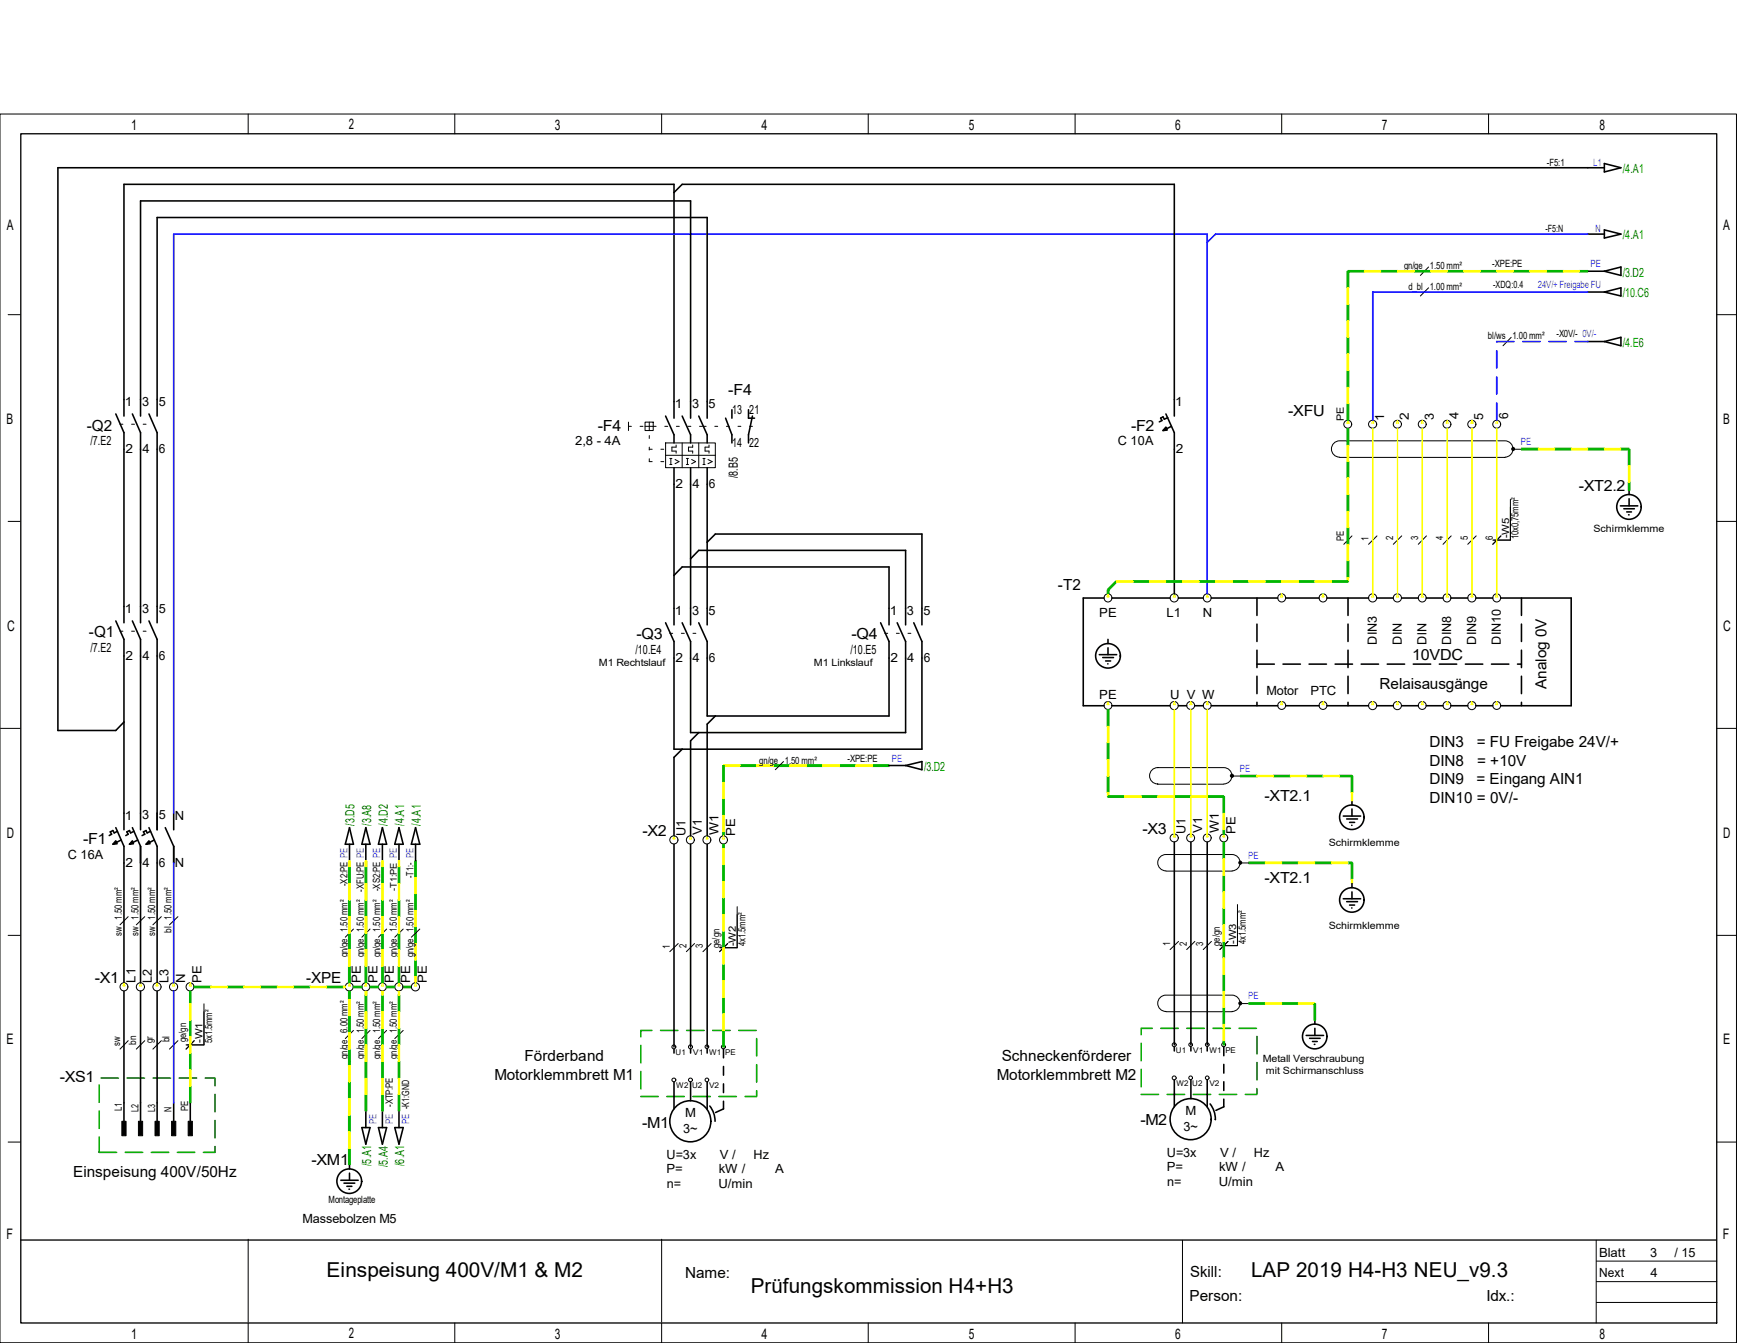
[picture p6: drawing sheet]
<svg xmlns="http://www.w3.org/2000/svg" width="279mm" height="216mm" viewBox="0 0 279 216" stroke-linecap="round" stroke-linejoin="round" font-family="sans-serif">
<g fill="none" stroke="#000" stroke-width=".16">
<path d="M0 18.3h279.3v197.6h-279.3zM39.9 18.3v3.2M73.2 18.3v3.2M106.4 18.3v3.2M139.7 18.3v3.2M172.9 18.3v3.2M206.2 18.3v3.2M239.4 18.3v3.2M1.3 50.6h2M229.8 42.9l-1.3 1.4M229.8 46.3l-1.3 1.3M243.1 54.2l-1.3 1.4"/>
<path d="M276.1 50.6h3.2M101.1 67.9v1.3M103.8 67.9h1.3v1.3h-1.3zM103.8 68.5h1.3M104.4 67.9v1.3M107.1 71.2h8v4h-8zM107.1 73.2h8M107.7 74.7h.4M107.7 73.7h.4M107.9 73.7v1M108.6 73.9l.6 .3-.6 .3M108.8 71.5v.4h-.7v.6h.7v.4"/>
<path d="M109.7 71.2v4M110.4 74.7h.3M110.4 73.7h.3M110.6 73.7v1M111.3 73.9l.6 .3-.6 .3M111.4 71.5v.4h-.7v.6h.7v.4M112.4 71.2v4M113.1 74.7h.3M113.1 73.7h.3M113.2 73.7v1M113.9 73.9l.7 .3-.7 .3M114 71.5v.4h-.6v.6h.6v.4"/>
<path d="M214.7 71.1l.8-.2h26.6a1.31 1.31 0 0 1 1.3 1.3 1.31 1.31 0 0 1-1.3 1.3h-26.6a1.35 1.35 0 0 1-1.3-.9 1.35 1.35 0 0 1 .5-1.5zM243.4 72.2h1.3M1.3 83.8h2M217.5 86.1l-1.3 1.4M221.5 86.1l-1.4 1.4M225.5 86.1l-1.4 1.4M229.4 86.1l-1.3 1.4M233.4 86.1l-1.3 1.4M237.4 86.1l-1.3 1.4M241.4 86.1l-1.3 1.4M243 80.3v6.5h-2.9M276.1 83.8h3.2"/>
<path d="M.1 117.1h3.2M276.1 117.1h3.2M126 122.4l-1.3 1.3M185.4 123.7l.8-.3h10.7a1.33 1.33 0 0 1 1.3 1.3 1.33 1.33 0 0 1-1.3 1.4l-10.7-.1a1.31 1.31 0 0 1-1.2-.9 1.31 1.31 0 0 1 .4-1.4zM186.8 137.6l.7-.2h10.7a1.31 1.31 0 0 1 1.3 1.3 1.31 1.31 0 0 1-1.3 1.3h-10.7a1.35 1.35 0 0 1-1.2-.9 1.35 1.35 0 0 1 .5-1.5zM198.2 124.8h1.3M199.5 138.7h1.4M1.3 150.4h2M20.6 147.4l-1.3 1.3M23.3 147.4l-1.4 1.3M26 147.4l-1.4 1.3M28.6 147.4l-1.3 1.3"/>
<path d="M56.9 149.4l-1.4 1.3M59.5 149.4l-1.3 1.3M62.2 149.4l-1.3 1.3M64.9 149.4l-1.4 1.3M67.5 149.4l-1.3 1.3M109.1 151.7l-1.4 1.3M111.7 151.7l-1.3 1.3M114.4 151.7l-1.3 1.3M117.1 151.7l-1.4 1.3M118.6 145.8v6.6h-2.9M189.6 151.3l-1.4 1.4M192.2 151.3l-1.3 1.4"/>
<path d="M194.9 151.3l-1.4 1.4M197.5 151.3l-1.3 1.4M199.1 145.4v6.6h-2.9M276.1 150.4h3.2M20.6 167.3l-1.3 1.4M23.3 167.3l-1.4 1.4M26 167.3l-1.4 1.4M28.6 167.3l-1.3 1.4M31.2 167.3l-1.3 1.4M32.8 161.4v6.6h-2.9M56.2 170.6h.1M56.9 165.7l-1.4 1.3"/>
<path d="M58.8 168.7h.1M59.5 165.7l-1.3 1.3M62.2 165.7l-1.3 1.3M64.9 165.7l-1.4 1.3M186.8 160.2l.7-.2h10.7a1.31 1.31 0 0 1 1.3 1.3 1.31 1.31 0 0 1-1.3 1.3h-10.7a1.35 1.35 0 0 1-1.2-.9 1.35 1.35 0 0 1 .5-1.5zM199.5 161.3h1.4M1.3 183.6h2M39.9 199.2v13.3M106.4 199.2v13.3M190.2 199.4v13.3M256.8 199.4v13.3M276.1 183.6h3.2"/>
<path d="M39.9 212.7v3.2M73.2 212.7v3.2M106.4 212.7v3.2M139.7 212.7v3.2M172.9 212.7v3.2M206.2 212.7v3.2M239.4 212.7v3.2M256.8 202.7h19.3M256.8 209.4h19.4M256.8 206h19.3"/>
<circle cx="216.8" cy="68.2" r=".64"/>
<circle cx="220.8" cy="68.2" r=".65"/>
<circle cx="224.8" cy="68.2" r=".65"/>
<circle cx="228.8" cy="68.2" r=".64"/>
<circle cx="232.7" cy="68.2" r=".64"/>
<circle cx="236.8" cy="68.2" r=".65"/>
<circle cx="240.7" cy="68.2" r=".64"/>
<circle cx="178.2" cy="96.1" r=".65"/>
<circle cx="188.9" cy="96.1" r=".66"/>
<circle cx="194.2" cy="96.1" r=".65"/>
<circle cx="206.2" cy="96.1" r=".65"/>
<circle cx="212.8" cy="96.1" r=".65"/>
<circle cx="220.8" cy="96.1" r=".66"/>
<circle cx="224.8" cy="96.1" r=".66"/>
<circle cx="228.8" cy="96.1" r=".65"/>
<circle cx="232.7" cy="96.1" r=".65"/>
<circle cx="236.7" cy="96.1" r=".66"/>
<circle cx="240.7" cy="96.1" r=".65"/>
<circle cx="178.2" cy="113.4" r=".63"/>
<circle cx="188.9" cy="113.4" r=".66"/>
<circle cx="191.5" cy="113.4" r=".63"/>
<circle cx="194.2" cy="113.4" r=".63"/>
<circle cx="206.2" cy="113.4" r=".63"/>
<circle cx="212.8" cy="113.4" r=".63"/>
<circle cx="220.8" cy="113.4" r=".66"/>
<circle cx="224.8" cy="113.4" r=".66"/>
<circle cx="228.8" cy="113.4" r=".63"/>
<circle cx="232.7" cy="113.4" r=".63"/>
<circle cx="236.7" cy="113.4" r=".66"/>
<circle cx="240.7" cy="113.4" r=".63"/>
<circle cx="108.4" cy="135" r=".66"/>
<circle cx="111" cy="135" r=".65"/>
<circle cx="113.7" cy="135" r=".65"/>
<circle cx="116.4" cy="135" r=".65"/>
<circle cx="188.9" cy="134.7" r=".65"/>
<circle cx="191.5" cy="134.7" r=".64"/>
<circle cx="194.2" cy="134.7" r=".64"/>
<circle cx="196.8" cy="134.7" r=".64"/>
<circle cx="19.9" cy="158.6" r=".65"/>
<circle cx="22.6" cy="158.6" r=".66"/>
<circle cx="25.3" cy="158.6" r=".66"/>
<circle cx="27.9" cy="158.6" r=".66"/>
<circle cx="30.6" cy="158.6" r=".65"/>
<circle cx="56.2" cy="158.6" r=".65"/>
<circle cx="58.8" cy="158.6" r=".65"/>
<circle cx="61.5" cy="158.6" r=".65"/>
<circle cx="64.2" cy="158.6" r=".66"/>
<circle cx="66.8" cy="158.6" r=".66"/>
<circle cx="108.4" cy="168.3" r=".32"/>
<circle cx="108.4" cy="173.6" r=".31"/>
<circle cx="111.1" cy="168.3" r=".32"/>
<circle cx="111.1" cy="173.6" r=".31"/>
<circle cx="113.7" cy="173.6" r=".3"/>
<circle cx="113.7" cy="168.3" r=".3"/>
<circle cx="116.4" cy="168.3" r=".32"/>
<circle cx="188.9" cy="173.3" r=".32"/>
<circle cx="188.9" cy="168" r=".32"/>
<circle cx="191.5" cy="173.3" r=".3"/>
<circle cx="191.5" cy="167.9" r=".3"/>
<circle cx="194.2" cy="173.3" r=".3"/>
<circle cx="194.2" cy="167.9" r=".3"/>
<circle cx="196.8" cy="168" r=".32"/>
</g>
<path d="M3.3 21.5h272.8v191.2h-272.8zM3.3 199.3h272.7" fill="none" stroke="#000" stroke-width=".21"/>
<g fill="none" stroke="#00b600" stroke-width=".16">
<path d="M216.7 43.6v2.7M216.7 48.9v2.7M216.7 54.2v2.7M216.7 59.6v2.6M216.8 48.9v2.7M216.8 54.2v2.7M216.8 59.6v2.6M216.8 43.5h2.7M216.8 43.7h2.7M216.9 43.6v2.7M216.9 48.9v2.7M216.9 54.2v2.7"/>
<path d="M216.9 59.6v2.6M217 43.6v2.7M217 48.9v2.7M217 54.2v2.7M217 59.6v2.6M219.5 43.6h-2.7v2.7M222.1 43.6h2.7M222.1 43.5h2.7M222.1 43.7h2.7M227.5 43.6h2.6M227.5 43.5h2.6M227.5 43.7h2.6"/>
<path d="M232.8 43.6h2.7M232.8 43.5h2.7M232.8 43.7h2.7M238.1 43.6h2.6M238.1 43.5h2.6M238.1 43.7h2.6M243.4 43.6h2.7M243.4 43.5h2.7M243.4 43.7h2.7M248.8 43.6h2.6M248.8 43.5h2.6M248.8 43.7h2.6"/>
<path d="M254 43.6h1.4M254 43.5h1.4M254 43.7h1.4M216.7 64.9v2.7M216.7 68.9v2.6M216.7 74.2v2.6M216.7 79.5v2.7M216.8 64.9v2.7M216.8 68.9v2.6M216.8 74.2v2.6M216.8 79.5v2.7M216.9 64.9v2.7"/>
<path d="M216.9 68.9v2.6M216.9 74.2v2.6M216.9 79.5v2.7M217 64.9v2.7M217 68.9v2.6M217 74.2v2.6M217 79.5v2.7M244.7 72.2h2.7M244.7 72.1h2.7M244.7 72.3h2.7M250.1 72.2h2.6M250.1 72.1h2.6"/>
<path d="M250.1 72.3h2.6M255.4 72.2h2.7M255.4 72.1h2.7M255.4 72.3h2.7M260.7 72.2h1.3v2.6M260.7 72.1h1.3M260.7 72.3h1.3M261.9 72.2v2.6M261.9 77.5v1.4M262 72.2v2.6M262 77.5v1.4M262.1 72.2v2.6"/>
<path d="M262.1 77.5v1.4M262.2 72.2v2.6M262.2 77.5v1.4M178.1 94.8v.7M178.2 94.8v.7M178.4 94.8v.7M179.5 93.4l-1.3 1.3M179.6 93.5l-1.3 1.3M179.6 93.5l-1.3 1.3v.7M179.7 93.6l-1.3 1.3M182.2 93.5h2.7M182.2 93.6h2.7"/>
<path d="M182.2 93.4h2.7M182.2 93.3h2.7M187.5 93.5h2.7M187.5 93.6h2.7M187.5 93.4h2.7M187.5 93.3h2.7M192.9 93.5h2.6M192.9 93.6h2.6M192.9 93.4h2.6M192.9 93.3h2.6M198.2 93.5h2.7M198.2 93.6h2.7"/>
<path d="M198.2 93.4h2.7M198.2 93.3h2.7M203.5 93.5h2.7M203.5 93.6h2.7M203.5 93.4h2.7M203.5 93.3h2.7M208.8 93.5h2.7M208.8 93.6h2.7M208.8 93.4h2.7M208.8 93.3h2.7M214.2 93.5h2.6M214.2 93.6h2.6"/>
<path d="M214.2 93.4h2.6M214.2 93.3h2.6M216.7 84.8v2.7M216.7 90.2v2.6M216.8 84.8v2.7M216.8 90.2v2.6M216.9 84.8v2.7M216.9 90.2v2.6M217 84.8v2.7M217 90.2v2.6M178.1 114.1v2.7M178.1 119.4v2.7"/>
<path d="M178.2 114.1v2.7M178.2 119.4v2.7M178.3 114.1v2.7M178.3 119.4v2.7M178.4 114.1v2.7M178.4 119.4v2.7M56 139.4v2.6M56.1 139.4v2.6M56.2 139.4v2.6M56.3 139.4v2.6M58.7 139.4v2.6M58.8 139.4v2.6"/>
<path d="M58.9 139.4v2.6M59 139.4v2.6M61.4 139.4v2.6M61.5 139.4v2.6M61.6 139.4v2.6M64.1 139.4v2.6M64.2 139.4v2.6M64.3 139.4v2.6M66.7 138.4v2.7M66.8 138.4v2.7M66.9 138.4v2.7M67 138.4v2.7"/>
<path d="M116.2 123.1v2.6M116.2 128.4v2.7M116.2 133.7v.7M116.2 135.7v.7M116.2 139v2.7M116.3 123.1v2.6M116.3 128.4v2.7M116.3 133.7v.7M116.3 135.7v.7M116.3 139v2.7M116.4 123.1v2.6M116.4 128.4v2.7"/>
<path d="M116.4 133.7v.7M116.4 135.7v.7M116.4 139v2.7M116.5 123.1v2.6M116.5 128.4v2.7M116.5 133.7v.7M116.5 135.7v.7M116.5 139v2.7M119 123.1h2.7M119 123h2.7M119 122.9h2.7M119 123.2h2.7"/>
<path d="M124.4 123.1h2.6M124.4 123h2.6M124.4 122.9h2.6M124.4 123.2h2.6M129.7 123.1h2.6M129.7 123h2.6M129.7 122.9h2.6M129.7 123.2h2.6M135 123.1h2.7M135 123h2.7M135 122.9h2.7M135 123.2h2.7"/>
<path d="M140.3 123.1h2.7M140.3 123h2.7M140.3 122.9h2.7M140.3 123.2h2.7M178.1 124.8v2.6M178.2 124.8v2.6M178.2 128.1h2.7M178.2 128h2.7M178.2 128.2h2.7M178.2 127.9h2.7M178.3 124.8v2.6M178.4 124.8v2.6"/>
<path d="M183.6 128.1h2.6M183.6 128h2.6M183.6 128.2h2.6M183.6 127.9h2.6M188.9 128.1h2.7M188.9 128h2.7M188.9 128.2h2.7M188.9 127.9h2.7M194.2 128.1h2.6v2.6M194.2 128h2.6M194.2 128.1h2.6M194.2 128.2h2.6"/>
<path d="M194.2 127.9h2.6M196.7 128.1v2.6M196.7 133.4v.7M196.7 135.4v2.6M196.8 128.1v2.6M196.8 133.4v.7M196.8 135.4v2.6M196.9 128.1v2.6M196.9 133.4v.7M196.9 135.4v2.6M197 128.1v2.6M197 133.4v.7"/>
<path d="M197 135.4v2.6M199.5 124.8h2.7M199.5 124.7h2.7M199.5 124.9h2.7M199.5 124.6h2.7M200.9 138.7h2.6M200.9 138.6h2.6M200.9 138.8h2.6M200.9 138.9h2.6M204.9 124.8h2.6M204.9 124.7h2.6M204.9 124.9h2.6"/>
<path d="M204.9 124.6h2.6M206.2 138.7h2.6M206.2 138.6h2.6M206.2 138.8h2.6M206.2 138.9h2.6M210.2 124.8h2.6M210.2 124.7h2.6M210.2 124.9h2.6M210.2 124.6h2.6M211.5 138.7h2.7M211.5 138.6h2.7M211.5 138.8h2.7"/>
<path d="M211.5 138.9h2.7M215.5 124.8h2v2.6M215.5 124.7h2M215.5 124.8h2M215.5 124.9h2M215.5 124.6h2M216.8 138.7h.7v2.7M216.8 138.6h.7M216.8 138.8h.7M216.8 138.9h.7M217.3 124.8v2.6M217.3 138.7v2.7"/>
<path d="M217.4 124.8v2.6M217.4 138.7v2.7M217.6 124.8v2.6M217.6 138.7v2.7M30.5 159.3v2M30.6 159.3v2M30.7 159.3v2M31.2 158.7h2.7M31.2 158.6h2.7M31.2 158.8h2.7M31.2 158.5h2.7M36.6 158.7h2.6"/>
<path d="M36.6 158.6h2.6M36.6 158.8h2.6M36.6 158.5h2.6M41.9 158.7h2.7M41.9 158.6h2.7M41.9 158.8h2.7M41.9 158.5h2.7M47.2 158.7h2.7M47.2 158.6h2.7M47.2 158.8h2.7M47.2 158.5h2.7M52.5 158.7h2.7"/>
<path d="M52.5 158.6h2.7M52.5 158.8h2.7M52.5 158.5h2.7M56 144.7v2.7M56 150v2.7M56 155.3v2.7M56 159.3v1.4M56.1 144.7v2.7M56.1 150v2.7M56.1 155.3v2.7M56.1 159.3v1.4M56.2 144.7v2.7"/>
<path d="M56.2 150v2.7M56.2 155.3v2.7M56.2 159.3v1.4M56.3 144.7v2.7M56.3 150v2.7M56.3 155.3v2.7M56.3 159.3v1.4M56.9 158.7h1.3M56.9 158.6h1.3M56.9 158.8h1.3M56.9 158.5h1.3M58.7 144.7v2.7"/>
<path d="M58.7 150v2.7M58.7 155.3v2.7M58.7 160v2.6M58.8 144.7v2.7M58.8 150v2.7M58.8 155.3v2.7M58.8 160v2.6M58.9 144.7v2.7M58.9 150v2.7M58.9 155.3v2.7M58.9 160v2.6M59 144.7v2.7"/>
<path d="M59 150v2.7M59 155.3v2.7M59 160v2.6M59.5 158.7h1.4M59.5 158.6h1.4M59.5 158.8h1.4M59.5 158.5h1.4M61.4 144.7v2.7M61.4 150v2.7M61.4 155.3v2.7M61.4 160v2.6M61.5 144.7v2.7"/>
<path d="M61.5 150v2.7M61.5 155.3v2.7M61.5 160v2.6M61.6 144.7v2.7M61.6 150v2.7M61.6 155.3v2.7M61.6 160v2.6M62.2 158.7h1.3M62.2 158.6h1.3M62.2 158.8h1.3M62.2 158.5h1.3M64.1 144.7v2.7"/>
<path d="M64.1 150v2.7M64.1 155.3v2.7M64.1 160v2.6M64.2 144.7v2.7M64.2 150v2.7M64.2 155.3v2.7M64.2 160v2.6M64.3 144.7v2.7M64.3 150v2.7M64.3 155.3v2.7M64.3 160v2.6M64.9 158.7h1.3"/>
<path d="M64.9 158.6h1.3M64.9 158.8h1.3M64.9 158.5h1.3M66.7 143.7v2.6M66.7 149v2.7M66.7 154.3v2.7M66.8 143.7v2.6M66.8 149v2.7M66.8 154.3v2.7M66.9 143.7v2.6M66.9 149v2.7M66.9 154.3v2.7"/>
<path d="M67 143.7v2.6M67 149v2.7M67 154.3v2.7M116.2 144.4v2.6M116.2 149.7v2.7M116.2 155v2.6M116.3 144.4v2.6M116.3 149.7v2.7M116.3 155v2.6M116.4 144.4v2.6M116.4 149.7v2.7M116.4 155v2.6"/>
<path d="M116.5 144.4v2.6M116.5 149.7v2.7M116.5 155v2.6M196.7 140.7v2.7M196.7 146v2.7M196.7 151.3v2.7M196.7 156.7v2.6M196.8 140.7v2.7M196.8 146v2.7M196.8 151.3v2.7M196.8 156.7v2.6M196.9 140.7v2.7"/>
<path d="M196.9 146v2.7M196.9 151.3v2.7M196.9 156.7v2.6M197 140.7v2.7M197 146v2.7M197 151.3v2.7M197 156.7v2.6M30.5 164v2.6M30.5 169.3v2.7M30.5 174.6v2.7M30.6 164v2.6M30.6 169.3v2.7"/>
<path d="M30.6 174.6v2.7M30.7 164v2.6M30.7 169.3v2.7M30.7 174.6v2.7M56 163.3v2.7M56 168.7v2.6M56 173.9v2.7M56 179.3v2.6M56.1 163.3v2.7M56.1 168.7v2.6M56.1 173.9v2.7M56.1 179.3v2.6"/>
<path d="M56.2 163.3v2.7M56.2 168.7v2.6M56.2 173.9v2.7M56.2 179.3v2.6M56.3 163.3v2.7M56.3 168.7v2.6M56.3 173.9v2.7M56.3 179.3v2.6M58.7 165.3v2.7M58.7 170.6v2.7M58.7 175.9v2.7M58.8 165.3v2.7"/>
<path d="M58.8 170.6v2.7M58.8 175.9v2.7M58.9 165.3v2.7M58.9 170.6v2.7M58.9 175.9v2.7M59 165.3v2.7M59 170.6v2.7M59 175.9v2.7M61.4 165.3v2.7M61.4 170.6v2.7M61.4 175.9v2.7M61.5 165.3v2.7"/>
<path d="M61.5 170.6v2.7M61.5 175.9v2.7M61.6 165.3v2.7M61.6 170.6v2.7M61.6 175.9v2.7M64.1 165.3v2.7M64.1 170.6v2.7M64.1 175.9v2.7M64.2 165.3v2.7M64.2 170.6v2.7M64.2 175.9v2.7M64.3 165.3v2.7"/>
<path d="M64.3 170.6v2.7M64.3 175.9v2.7M116.2 160.3v2.7M116.2 165.7v2.6M116.3 160.3v2.7M116.3 165.7v2.6M116.4 160.3v2.7M116.4 165.7v2.6M116.5 160.3v2.7M116.5 165.7v2.6M196.7 162v2.6M196.7 167.3v.7"/>
<path d="M196.8 162v2.6M196.8 167.3v.7M196.9 162v2.6M196.9 167.3v.7M197 162v2.6M197 167.3v.7M200.9 161.3h2.6M200.9 161.2h2.6M200.9 161.4h2.6M200.9 161.5h2.6M206.2 161.3h2.6M206.2 161.2h2.6"/>
<path d="M206.2 161.4h2.6M206.2 161.5h2.6M211.4 161.3v2.7M211.5 161.3v2.7M211.6 161.3v2.7M56 184.6v2.6M56.1 184.6v2.6M56.2 184.6v2.6M56.3 184.6v2.6"/>
</g>
<g fill="none" stroke="#ff0" stroke-width=".16">
<path d="M216.7 46.3v2.6M216.7 51.6v2.6M216.7 56.9v2.7M216.8 46.3v2.6M216.8 51.6v2.6M216.8 56.9v2.7M216.9 46.3v2.6M216.9 51.6v2.6M216.9 56.9v2.7M217 46.3v2.6M217 51.6v2.6M217 56.9v2.7"/>
<path d="M219.5 43.6h2.6M219.5 43.5h2.6M219.5 43.7h2.6M224.8 43.6h2.7M224.8 43.5h2.7M224.8 43.7h2.7M230.1 43.6h2.7M230.1 43.5h2.7M230.1 43.7h2.7M235.5 43.6h2.6M235.5 43.5h2.6M235.5 43.7h2.6"/>
<path d="M240.7 43.6h2.7M240.7 43.5h2.7M240.7 43.7h2.7M246.1 43.6h2.7M246.1 43.5h2.7M246.1 43.7h2.7M251.4 43.6h2.6M251.4 43.5h2.6M251.4 43.7h2.6M216.7 62.2v2.7M216.7 71.5v2.7M216.7 76.8v2.7"/>
<path d="M216.8 67.6l.2 .4h-.3zM216.8 62.2v2.7M216.8 71.5v2.7M216.8 76.8v2.7M216.9 62.2v2.7M216.9 71.5v2.7M216.9 76.8v2.7M217 62.2v2.7M217 71.5v2.7M217 76.8v2.7M220.8 67.6l.2 .4h-.4zM224.8 67.6l.2 .4h-.4z"/>
<path d="M228.8 67.6l.1 .4h-.3zM232.8 67.6l.2 .4h-.4zM236.8 67.6l.1 .4h-.3zM240.7 67.6l.2 .4h-.3zM247.4 72.2h2.7M247.4 72.1h2.7M247.4 72.3h2.7M252.7 72.2h2.7M252.7 72.1h2.7M252.7 72.3h2.7M258.1 72.2h2.6M258.1 72.1h2.6"/>
<path d="M258.1 72.3h2.6M261.9 74.8v2.7M262 74.8v2.7M262.1 74.8v2.7M262.2 74.8v2.7M178.2 95.5l.2 .5h-.3zM179.6 93.5h2.6M179.6 93.6h2.6M179.6 93.4h2.6M179.6 93.3h2.6M184.9 93.5h2.6M184.9 93.6h2.6"/>
<path d="M184.9 93.4h2.6M184.9 93.3h2.6M188.9 95.5l.2 .5h-.4zM190.2 93.5h2.7M190.2 93.6h2.7M190.2 93.4h2.7M190.2 93.3h2.7M194.2 95.5l.2 .5h-.3zM195.5 93.5h2.7M195.5 93.6h2.7M195.5 93.4h2.7M195.5 93.3h2.7"/>
<path d="M200.9 93.5h2.6M200.9 93.6h2.6M200.9 93.4h2.6M200.9 93.3h2.6M206.2 95.5l.1 .5h-.3zM206.2 93.5h2.6M206.2 93.6h2.6M206.2 93.4h2.6M206.2 93.3h2.6M211.5 93.5h2.7M211.5 93.6h2.7M211.5 93.4h2.7"/>
<path d="M211.5 93.3h2.7M212.8 95.5l.2 .5h-.4zM216.7 82.2v2.6M216.7 87.5v2.7M216.7 92.8v.7M216.8 82.2v2.6M216.8 87.5v2.7M216.8 92.8v.7M216.9 82.2v2.6M216.9 87.5v2.7M216.9 92.8v.7M217 82.2v2.6"/>
<path d="M217 87.5v2.7M217 92.8v.7M220.8 95.5l.2 .5h-.4zM224.8 95.5l.2 .5h-.4zM228.8 95.5l.1 .5h-.3zM232.8 95.5l.2 .5h-.4zM236.8 95.5l.1 .5h-.3zM240.7 95.5l.2 .5h-.3zM178.1 116.8v2.6M178.2 116.8v2.6M178.2 112.8l.2 .5h-.3zM178.3 116.8v2.6"/>
<path d="M178.4 116.8v2.6M188.9 112.8l.2 .5h-.4zM191.6 112.8l.1 .5h-.3zM194.2 112.8l.2 .5h-.3zM206.2 112.8l.1 .5h-.3zM212.8 112.8l.2 .5h-.4zM220.8 112.8l.2 .5h-.4zM224.8 112.8l.2 .5h-.4zM228.8 112.8l.1 .5h-.3zM232.8 112.8l.2 .5h-.4zM236.8 112.8l.1 .5h-.3zM240.7 112.8l.2 .5h-.3z"/>
<path d="M56 138.4v1M56.1 138.4v1M56.2 138.4v1M56.3 138.4v1M58.7 138.4v1M58.8 138.4v1M58.9 138.4v1M59 138.4v1M61.4 138.4v1M61.5 138.4v1M61.6 138.4v1M64.1 138.4v1"/>
<path d="M64.2 138.4v1M64.3 138.4v1M108.4 134.4l.2 .5h-.4zM111.1 134.4l.2 .5h-.4zM113.7 134.4l.2 .5h-.3zM116.2 125.7v2.7M116.2 131.1v2.6M116.2 136.4v2.6M116.3 125.7v2.7M116.3 131.1v2.6M116.3 136.4v2.6M116.4 123.1h2.6"/>
<path d="M116.4 123h2.6M116.4 122.9h2.6M116.4 123.2h2.6M116.4 125.7v2.7M116.4 131.1v2.6M116.4 136.4v2.6M116.4 134.4l.1 .5h-.3zM116.5 125.7v2.7M116.5 131.1v2.6M116.5 136.4v2.6M121.7 123.1h2.7M121.7 123h2.7"/>
<path d="M121.7 122.9h2.7M121.7 123.2h2.7M127 123.1h2.7M127 123h2.7M127 122.9h2.7M127 123.2h2.7M132.3 123.1h2.7M132.3 123h2.7M132.3 122.9h2.7M132.3 123.2h2.7M137.7 123.1h2.6M137.7 123h2.6"/>
<path d="M137.7 122.9h2.6M137.7 123.2h2.6M178.1 122.1v2.7M178.1 127.4v.7M178.2 122.1v2.7M178.2 127.4v.7M178.3 122.1v2.7M178.3 127.4v.7M178.4 122.1v2.7M178.4 127.4v.7M180.9 128.1h2.7M180.9 128h2.7"/>
<path d="M180.9 128.2h2.7M180.9 127.9h2.7M186.2 128.1h2.7M186.2 128h2.7M186.2 128.2h2.7M186.2 127.9h2.7M188.9 134.1l.2 .4h-.4zM191.6 134.1l.1 .4h-.3zM191.6 128.1h2.6M191.6 128h2.6M191.6 128.2h2.6M191.6 127.9h2.6"/>
<path d="M194.2 134.1l.2 .4h-.3zM196.7 130.7v2.7M196.7 138v2.7M196.8 130.7v2.7M196.8 138v2.7M196.8 134.1l.2 .4h-.3zM196.9 130.7v2.7M196.9 138v2.7M197 130.7v2.7M197 138v2.7M202.2 124.8h2.7M202.2 124.7h2.7"/>
<path d="M202.2 124.9h2.7M202.2 124.6h2.7M203.5 138.7h2.7M203.5 138.6h2.7M203.5 138.8h2.7M203.5 138.9h2.7M207.5 124.8h2.7M207.5 124.7h2.7M207.5 124.9h2.7M207.5 124.6h2.7M208.8 138.7h2.7M208.8 138.6h2.7"/>
<path d="M208.8 138.8h2.7M208.8 138.9h2.7M212.8 124.8h2.7M212.8 124.7h2.7M212.8 124.9h2.7M212.8 124.6h2.7M214.2 138.7h2.6M214.2 138.6h2.6M214.2 138.8h2.6M214.2 138.9h2.6M217.3 127.4v1.3M217.4 127.4v1.3"/>
<path d="M217.5 127.4v1.3M217.6 127.4v1.3M19.9 158l.2 .5h-.3zM22.6 158l.2 .5h-.4zM25.3 158l.1 .5h-.3zM27.9 158l.2 .5h-.3zM30.6 158l.2 .5h-.4zM33.9 158.7h2.7M33.9 158.6h2.7M33.9 158.8h2.7M33.9 158.5h2.7M39.2 158.7h2.7"/>
<path d="M39.2 158.6h2.7M39.2 158.8h2.7M39.2 158.5h2.7M44.6 158.7h2.6M44.6 158.6h2.6M44.6 158.8h2.6M44.6 158.5h2.6M49.9 158.7h2.6M49.9 158.6h2.6M49.9 158.8h2.6M49.9 158.5h2.6M55.2 158.7h.3"/>
<path d="M55.2 158.6h.3M55.2 158.8h.3M55.2 158.5h.3M56 142v2.7M56 147.4v2.6M56 152.7v2.6M56.1 142v2.7M56.1 147.4v2.6M56.1 152.7v2.6M56.2 158l.1 .5h-.3zM56.2 142v2.7M56.2 147.4v2.6"/>
<path d="M56.2 152.7v2.6M56.3 142v2.7M56.3 147.4v2.6M56.3 152.7v2.6M58.7 142v2.7M58.7 147.4v2.6M58.7 152.7v2.6M58.7 159.3v.7M58.8 142v2.7M58.8 147.4v2.6M58.8 152.7v2.6M58.8 159.3v.7"/>
<path d="M58.8 158l.2 .5h-.3zM58.9 142v2.7M58.9 147.4v2.6M58.9 152.7v2.6M58.9 159.3v.7M59 142v2.7M59 147.4v2.6M59 152.7v2.6M59 159.3v.7M61.4 142v2.7M61.4 147.4v2.6M61.4 152.7v2.6"/>
<path d="M61.4 159.3v.7M61.5 142v2.7M61.5 147.4v2.6M61.5 152.7v2.6M61.5 159.3v.7M61.5 158l.2 .5h-.4zM61.6 142v2.7M61.6 147.4v2.6M61.6 152.7v2.6M61.6 159.3v.7M64.1 142v2.7M64.1 147.4v2.6"/>
<path d="M64.1 152.7v2.6M64.1 159.3v.7M64.2 158l.1 .5h-.3zM64.2 142v2.7M64.2 147.4v2.6M64.2 152.7v2.6M64.2 159.3v.7M64.3 142v2.7M64.3 147.4v2.6M64.3 152.7v2.6M64.3 159.3v.7M66.7 141.1v2.6"/>
<path d="M66.7 146.3v2.7M66.7 151.7v2.6M66.7 157v1M66.8 141.1v2.6M66.8 146.3v2.7M66.8 151.7v2.6M66.8 157v1M66.8 158l.2 .5h-.3zM66.9 141.1v2.6M66.9 146.3v2.7M66.9 151.7v2.6M66.9 157v1"/>
<path d="M67 141.1v2.6M67 146.3v2.7M67 151.7v2.6M67 157v1M116.2 141.7v2.7M116.2 147v2.7M116.2 152.4v2.6M116.2 157.6v2.7M116.3 141.7v2.7M116.3 147v2.7M116.3 152.4v2.6M116.3 157.6v2.7"/>
<path d="M116.4 141.7v2.7M116.4 147v2.7M116.4 152.4v2.6M116.4 157.6v2.7M116.5 141.7v2.7M116.5 147v2.7M116.5 152.4v2.6M116.5 157.6v2.7M196.7 143.4v2.6M196.7 148.7v2.6M196.7 154v2.7M196.7 159.3v2.7"/>
<path d="M196.8 143.4v2.6M196.8 148.7v2.6M196.8 154v2.7M196.8 159.3v2.7M196.9 143.4v2.6M196.9 148.7v2.6M196.9 154v2.7M196.9 159.3v2.7M197 143.4v2.6M197 148.7v2.6M197 154v2.7M197 159.3v2.7"/>
<path d="M217.3 141.4v.6M217.4 141.4v.6M217.5 141.4v.6M217.6 141.4v.6M30.5 161.3v2.7M30.5 166.6v2.7M30.5 172v2.6M30.6 161.3v2.7M30.6 166.6v2.7M30.6 172v2.6M30.7 161.3v2.7M30.7 166.6v2.7"/>
<path d="M30.7 172v2.6M56 160.7v2.6M56 166v2.7M56 171.3v2.6M56 176.6v2.7M56.1 160.7v2.6M56.1 166v2.7M56.1 171.3v2.6M56.1 176.6v2.7M56.2 160.7v2.6M56.2 166v2.7M56.2 171.3v2.6"/>
<path d="M56.2 176.6v2.7M56.3 160.7v2.6M56.3 166v2.7M56.3 171.3v2.6M56.3 176.6v2.7M58.7 162.6v2.7M58.7 168v2.6M58.7 173.3v2.6M58.8 162.6v2.7M58.8 168v2.6M58.8 173.3v2.6M58.9 162.6v2.7"/>
<path d="M58.9 168v2.6M58.9 173.3v2.6M59 162.6v2.7M59 168v2.6M59 173.3v2.6M61.4 162.6v2.7M61.4 168v2.6M61.4 173.3v2.6M61.5 162.6v2.7M61.5 168v2.6M61.5 173.3v2.6M61.6 162.6v2.7"/>
<path d="M61.6 168v2.6M61.6 173.3v2.6M64.1 162.6v2.7M64.1 168v2.6M64.1 173.3v2.6M64.2 162.6v2.7M64.2 168v2.6M64.2 173.3v2.6M64.3 162.6v2.7M64.3 168v2.6M64.3 173.3v2.6M116.2 163v2.7"/>
<path d="M116.3 163v2.7M116.4 163v2.7M116.5 163v2.7M196.7 164.6v2.7M196.8 164.6v2.7M196.9 164.6v2.7M197 164.6v2.7M203.5 161.3h2.7M203.5 161.2h2.7M203.5 161.4h2.7M203.5 161.5h2.7M208.8 161.3h2.7"/>
<path d="M208.8 161.2h2.7M208.8 161.4h2.7M208.8 161.5h2.7M56 181.9v2.7M56.1 181.9v2.7M56.2 181.9v2.7M56.3 181.9v2.7"/>
</g>
<g fill="none" stroke="#000" stroke-width=".25">
<path d="M108.4 30.9l1.3-1.3h79.2v37.3M255.4 37.6h2.7M258.1 26.3l2.6 .7-2.6 .6zM258.1 37l2.6 .6-2.6 .7zM258.1 27h-248.8v90.4h9.3l1.3-1.3M255.4 46.9h2.7M255.4 54.9h2.7M255.4 43.6h2.7M258.1 43.6l2.6-.7v1.4zM258.1 46.9l2.6-.6v1.3zM258.1 54.9l2.6-.7v1.4zM18.6 66.5l1.3 3.1v30.5"/>
<path d="M19.9 66.9v-37.3h88.5v37.6M21.3 66.5l1.3 3.1v30.5M22.6 66.9v-34.6h88.5v34.9M24 66.5l1.3 3.1v30.5M25.3 66.9v-31.9h88.4v32.2M107.1 66.9l1.3 3v1.3M108.4 75.2v25.3M109.7 66.9l1.4 3v1.3M111.1 75.2v25.3M112.4 66.9l1.3 3v1.3M113.7 75.2v25.3M116.7 67.2l1 2.7v1.3"/>
<path d="M117.7 65.9v1.3M120.4 65.9v1.3h1M121 66.9l-.6 3v1.3M187.5 66.5l1.4 3.1v25.9M187.8 67.1l-.5 .3-.2-.4-.4 .2 .2 .4-.4 .2M188.4 68.5l-1.3 .7M262 78.9v.6M18.6 99.8l1.3 3v30.6M21.3 99.8l1.3 3v30.6M24 99.8l1.3 3v30.6M108.4 92.5l1.3-1.4h33.3v9.4M111.1 89.8l1.3-1.3h33.3v12"/>
<path d="M113.7 87.2l1.4-1.3h33.2v14.6M177.6 96.1h-3.4v17.4h3.4M178.9 96.1h9.3M189.6 96.1h3.9M194.9 96.1h10.6M206.8 96.1h5.4M213.5 96.1h6.6M221.5 96.1h2.6M225.5 96.1h2.6M229.4 96.1h2.7M233.4 96.1h2.7M237.4 96.1h2.7"/>
<path d="M241.4 96.1h11.3v17.4h-11.3M260.6 81.3h2.8M261.2 81.8h1.7M261.7 82.3h.7M262 82.8h.1M262 80.2v1.1M107.1 100.1l1.3 3v17.3h39.9v-17.3l-1.3-3M109.7 100.1l1.4 3v14.7h34.6v-14.7l-1.4-3M112.4 117.8l-1.3 1.3v15.3M112.4 100.1l1.3 3v12h29.3v-12l-1.4-3M115.1 115.1l-1.4 1.3v18M176.8 105.2h2.8"/>
<path d="M177.4 105.7h1.7M177.8 106.3h.8M178.2 106.7h.1M178.2 102.8v.7M178.2 104.1v1.1M178.9 113.5h9.3M189.6 113.5h1.3M192.2 113.5h1.3M194.9 113.5h10.6M206.8 113.5h5.4M213.5 113.5h6.6M221.5 113.5h2.6"/>
<path d="M225.5 113.5h2.6M229.4 113.5h2.7M233.4 113.5h2.7M237.4 113.5h2.7M18.6 133.1l1.3 3v21.9M18.9 133.6l-.5 .3-.2-.4-.5 .2 .2 .4-.3 .2M19.5 135l-1.3 .7M21.3 133.1l1.3 3v21.9M21.5 133.6l-.5 .3-.2-.4-.4 .2 .2 .4-.4 .2M22.1 135l-1.3 .7M24 133.1l1.3 3v21.9M24.2 133.6l-.5 .3-.2-.4-.4 .2 .2 .4-.4 .2"/>
<path d="M24.8 135l-1.3 .7M26.6 133.1l1.3 3v2.6M27.9 130.7v2.7M56.2 135.7v2.7M56.2 133.1l.7 2.6h-1.4zM58.8 133.1l.7 2.6h-1.3zM58.8 135.7v2.7M61.5 133.1l.7 2.6h-1.3zM61.5 135.7v2.7M64.2 133.1l.7 2.6h-1.4zM64.2 135.7v2.7M66.8 133.1l.7 2.6h-1.3z"/>
<path d="M66.8 135.7v2.7M108.4 135.7v32.6M109.7 120.4l-1.3 1.4v12.6M111.1 135.7v32.6M113.7 135.7v32.6M143 123.1h2.7M145.7 123.1l2.6-.7v1.3zM188.9 135.4v32.6M191.6 135.4v32.6M194.2 135.4v32.6M216.1 131.2h2.8M216.6 131.7h1.8"/>
<path d="M217.1 132.2h.8M217.4 132.7h.1M217.5 128.7v.7M217.5 130v1.2M19.9 159.3v21M22.6 159.3v21M25.3 159.3v21M216.1 144.5h2.8M216.6 144.9h1.8M217.1 145.5h.8M217.4 146h.1M217.5 142v.7"/>
<path d="M217.5 143.4v1.1M27.9 177.3v3M30.6 177.3v3M58.8 178.6v2.7M61.5 178.6v2.7M64.2 178.6v2.7M108.4 168.7v.6M108.4 173.9v4.4M111.1 168.7v.6M111.1 173.9v3.1M113.7 168.7v.6M113.7 173.9v4.4"/>
<path d="M114.2 177.8a4 4 0 0 1 .8 2.5M188.9 168.3v.7M188.9 173.6v4.3M191.6 168.3v.7M191.6 173.6v3M194.2 168.3v.7M194.2 173.6v4.3M194.6 177.5a4 4 0 0 1 .9 2.5M210.1 166.5h2.8M210.7 166.9h1.6M211.1 167.4h.8M211.4 167.9h.1"/>
<path d="M211.5 164v.6M211.5 165.3v1.2M54.8 189.7h2.8M55.3 190.2h1.8M55.8 190.7h.8M56.1 191.2h.1M56.2 187.2v.7M56.2 188.6v1.1M58.2 181.3h1.3l-.7 2.6zM60.9 181.3h1.3l-.7 2.6zM63.5 181.3h1.4l-.7 2.6z"/>
<circle cx="262" cy="81.5" r="1.98"/>
<circle cx="178.2" cy="105.4" r="1.98"/>
<circle cx="217.4" cy="131.4" r="1.97"/>
<circle cx="217.4" cy="144.7" r="1.97"/>
<circle cx="191.5" cy="179.9" r="3.3"/>
<circle cx="211.5" cy="166.6" r="1.98"/>
<circle cx="56.2" cy="189.9" r="1.98"/>
<circle cx="111" cy="180.3" r="3.3"/>
</g>
<path d="M103.1 176.3h18.6v-10.6h-18.6v10.6M183.6 175.9h18.6v-10.6h-18.6v10.6M16 185.3h18.6v-12h-18.6v12" fill="none" stroke="#008000" stroke-width=".25" stroke-dasharray="2.8 1.4"/>
<path d="M202.2 96.1v17.4M216.8 96.1v17.4M244.7 96.1v17.4M202.2 106.8h42.5" fill="none" stroke="#000" stroke-width=".25" stroke-dasharray="2.8 1.4"/>
<g fill="#000" stroke="#000" stroke-width=".16">
<path d="M19.6 180.3h.7v2.3h-.7z" fill-rule="evenodd"/>
<path d="M22.3 180.3h.6v2.3h-.6z" fill-rule="evenodd"/>
<path d="M24.9 180.3h.7v2.3h-.7z" fill-rule="evenodd"/>
<path d="M27.6 180.3h.7v2.3h-.7z" fill-rule="evenodd"/>
<path d="M30.3 180.3h.6v2.3h-.6z" fill-rule="evenodd"/>
<circle cx="243.4" cy="72.2" r=".24"/>
<circle cx="198.2" cy="124.7" r=".25"/>
<circle cx="199.5" cy="138.7" r=".24"/>
<circle cx="199.5" cy="161.3" r=".24"/>
</g>
<path d="M187.5 68.7l.2 .4-.6 .1zM18.6 135.2l.2 .4-.6 .1zM21.3 135.2l.2 .4-.7 .1zM24 135.2l.1 .4-.6 .1z" fill="#000" stroke="#000" stroke-width=".25"/>
<path d="M19.3 68.2h5.3M101.1 68.5h2.7M104.4 74.2v-5M104.4 72.2h2.7M104.4 74.2h2.7M105.1 68.5h8M121 68.5h-7.9M19.3 101.5h5.3M107.7 101.8h5.4M142.3 101.8h5.4" fill="none" stroke="#000" stroke-width=".16" stroke-dasharray=".5 1.4"/>
<path d="M116.4 168.7v9.6M116.4 178.3l-1.5 .6M196.8 168.3v9.6M196.8 177.9l-1.4 .7" fill="none" stroke="#000" stroke-width=".25" stroke-dasharray="1.4 1.4"/>
<path d="M194.2 37.6h-166.3v93.1M194.2 38.9v56.6M195.5 37.6h59.9M255.4 46.9h-34.6v20.7M27.9 138.7v19.3M27.9 159.3v18" fill="none" stroke="#00f" stroke-width=".25"/>
<path d="M220.8 68.9v26.6M224.8 68.9v26.6M228.8 68.9v26.6M232.8 68.9v26.6M236.8 68.9v26.6M240.7 68.9v26.6M188.9 114.1v20M191.6 114.1v20M194.2 114.1v20" fill="none" stroke="#ff0" stroke-width=".25"/>
<path d="M194.2 38.9l1.3-1.3M194.2 37.6v1.3M240.7 54.9h14.7M240.7 67.6v-12.7" fill="none" stroke="#00f" stroke-width=".25" stroke-dasharray="2.8 1.4"/>
<g font-size="3.3">
<text x="52.5" y="205.2">Einspeisung 400V/M1 &amp; M2</text>
<text x="120.8" y="207.9">Prüfungskommission H4+H3</text>
<text x="201.3" y="205.2">LAP 2019 H4-H3 NEU_v9.3</text>
</g>
<g font-size="2.5">
<text x="117.1" y="63.5">-F4</text>
<text x="14" y="69.2">-Q2</text>
<text x="96.1" y="69.2">-F4</text>
<text x="181.9" y="69.2">-F2</text>
<text x="207.2" y="66.9">-XFU</text>
<text x="254" y="78.9">-XT2.2</text>
<text x="170.2" y="94.8">-T2</text>
<text x="14.3" y="102.4">-Q1</text>
<text x="102.4" y="102.8">-Q3</text>
<text x="136.9" y="102.8">-Q4</text>
<text x="227.2" y="106.1">10VDC</text>
<text x="221.9" y="110.8">Relaisausgänge</text>
<text x="248.7" y="110.7" transform="rotate(-90 248.7 110.7)">Analog 0V</text>
<text x="229.9" y="120.1">DIN3</text>
<text x="229.9" y="123.1">DIN8</text>
<text x="237.5" y="120.1">= FU Freigabe 24V/+</text>
<text x="237.6" y="123.1">= +10V</text>
<text x="203.4" y="128.7">-XT2.1</text>
<text x="229.9" y="126">DIN9</text>
<text x="229.9" y="129">DIN10 = 0V/-</text>
<text x="237.5" y="126">= Eingang AIN1</text>
<text x="13.4" y="135.7">-F1</text>
<text x="103.3" y="134.4">-X2</text>
<text x="183.8" y="134.1">-X3</text>
<text x="203.4" y="142">-XT2.1</text>
<text x="15.2" y="158">-X1</text>
<text x="49.2" y="158">-XPE</text>
<text x="9.6" y="173.9">-XS1</text>
<text x="79.5" y="173.6">Motorklemmbrett M1</text>
<text x="84.4" y="170.6">Förderband</text>
<text x="160.4" y="173.6">Motorklemmbrett M2</text>
<text x="161.1" y="170.6">Schneckenförderer</text>
<text x="103.3" y="181.3">-M1</text>
<text x="183.4" y="180.9">-M2</text>
<text x="11.8" y="189.3">Einspeisung 400V/50Hz</text>
<text x="50.1" y="187.2">-XM1</text>
<text x="110.2" y="205.5">Name:</text>
<text x="191.3" y="209.2">Person:</text>
<text x="191.4" y="205.2">Skill:</text>
<text x="239.1" y="209.2">Idx.:</text>
</g>
<g font-size="2.3">
<text x="21.1" y="20.9">1</text>
<text x="56.1" y="20.8">2</text>
<text x="89.2" y="20.9">3</text>
<text x="122.5" y="20.9">4</text>
<text x="155.8" y="20.9">5</text>
<text x="189" y="20.9">6</text>
<text x="222.2" y="20.9">7</text>
<text x="257.3" y="20.9">8</text>
<text x="1.1" y="37">A</text>
<text x="277.2" y="37">A</text>
<text x="1.1" y="68.2">B</text>
<text x="277.2" y="68.2">B</text>
<text x="1.1" y="101.4">C</text>
<text x="277.2" y="101.4">C</text>
<text x="1.1" y="134.7">D</text>
<text x="277.2" y="134.7">D</text>
<text x="1.1" y="167.9">E</text>
<text x="277.1" y="167.9">E</text>
<text x="1.1" y="199.2">F</text>
<text x="277.1" y="199.2">F</text>
<text x="21.1" y="215.2">1</text>
<text x="56.1" y="215.1">2</text>
<text x="89.2" y="215.2">3</text>
<text x="122.5" y="215.2">4</text>
<text x="155.8" y="215.2">5</text>
<text x="189" y="215.2">6</text>
<text x="222.2" y="215.2">7</text>
<text x="257.3" y="215.2">8</text>
</g>
<g font-size="2" fill="#008000">
<text x="261" y="27.8">/4.A1</text>
<text x="261" y="38.4">/4.A1</text>
<text x="261" y="47.8">/10.C6</text>
<text x="261" y="44.5">/3.D2</text>
<text x="261" y="55.8">/4.E6</text>
<text x="148.6" y="123.9">/3.D2</text>
<text x="57" y="132.7" transform="rotate(-90 57 132.7)">/3.D5</text>
<text x="59.7" y="132.7" transform="rotate(-90 59.7 132.7)">/3.A8</text>
<text x="62.4" y="132.7" transform="rotate(-90 62.4 132.7)">/4.D2</text>
<text x="65" y="132.7" transform="rotate(-90 65 132.7)">/4.A1</text>
<text x="67.7" y="132.7" transform="rotate(-90 67.7 132.7)">/4.A1</text>
<text x="59.7" y="187.5" transform="rotate(-90 59.7 187.5)">/5.A1</text>
<text x="62.4" y="187.7" transform="rotate(-90 62.4 187.7)">/5.A4</text>
<text x="65" y="187.5" transform="rotate(-90 65 187.5)">/6.A1</text>
</g>
<g font-size="2">
<text x="20.1" y="65.2">1</text>
<text x="22.9" y="65.2">3</text>
<text x="25.5" y="65.2">5</text>
<text x="108.5" y="65.5">1</text>
<text x="111.3" y="65.5">3</text>
<text x="114" y="65.5">5</text>
<text x="189" y="65.2">1</text>
<text x="14.6" y="71.5">/7.E2</text>
<text x="92.5" y="71.5">2,8 - 4A</text>
<text x="117.8" y="71.9">14</text>
<text x="117.8" y="66.5">13</text>
<text x="120.5" y="71.9">22</text>
<text x="120.5" y="66.5">21</text>
<text x="179.8" y="71.5">C 10A</text>
<text x="222.6" y="67.6" transform="rotate(-90 222.6 67.6)">1</text>
<text x="226.6" y="67.5" transform="rotate(-90 226.6 67.5)">2</text>
<text x="230.6" y="67.5" transform="rotate(-90 230.6 67.5)">3</text>
<text x="234.6" y="67.4" transform="rotate(-90 234.6 67.4)">4</text>
<text x="238.6" y="67.5" transform="rotate(-90 238.6 67.5)">5</text>
<text x="242.6" y="67.4" transform="rotate(-90 242.6 67.4)">6</text>
<text x="20.2" y="72.9">2</text>
<text x="22.9" y="72.9">4</text>
<text x="25.6" y="72.9">6</text>
<text x="118.7" y="76.9" transform="rotate(-90 118.7 76.9)">/8.B5</text>
<text x="189.1" y="72.9">2</text>
<text x="108.7" y="78.5">2</text>
<text x="111.4" y="78.5">4</text>
<text x="114" y="78.5">6</text>
<text x="20.1" y="98.5">1</text>
<text x="22.9" y="98.5">3</text>
<text x="25.5" y="98.5">5</text>
<text x="108.5" y="98.8">1</text>
<text x="111.3" y="98.8">3</text>
<text x="114" y="98.8">5</text>
<text x="143.1" y="98.8">1</text>
<text x="145.9" y="98.8">3</text>
<text x="148.5" y="98.8">5</text>
<text x="176.8" y="99.1">PE</text>
<text x="187.6" y="99.1">L1</text>
<text x="193.5" y="99.1">N</text>
<text x="14.6" y="104.8">/7.E2</text>
<text x="20.2" y="106.1">2</text>
<text x="22.9" y="106.1">4</text>
<text x="25.6" y="106.1">6</text>
<text x="102.2" y="105.1">/10.E4</text>
<text x="108.7" y="106.5">2</text>
<text x="111.4" y="106.5">4</text>
<text x="114" y="106.5">6</text>
<text x="136.8" y="105.1">/10.E5</text>
<text x="143.3" y="106.5">2</text>
<text x="145.9" y="106.5">4</text>
<text x="148.6" y="106.5">6</text>
<text x="221.5" y="103.6" transform="rotate(-90 221.5 103.6)">DIN3</text>
<text x="225.5" y="103.6" transform="rotate(-90 225.5 103.6)">DIN</text>
<text x="229.5" y="103.6" transform="rotate(-90 229.5 103.6)">DlN</text>
<text x="233.4" y="103.6" transform="rotate(-90 233.4 103.6)">DIN8</text>
<text x="237.5" y="103.6" transform="rotate(-90 237.5 103.6)">DIN9</text>
<text x="241.4" y="103.6" transform="rotate(-90 241.4 103.6)">DIN10</text>
<text x="176.8" y="112.4">PE</text>
<text x="188.2" y="112.4">U V W</text>
<text x="203.7" y="111.8">Motor</text>
<text x="210.8" y="111.8">PTC</text>
<text x="20.1" y="131.7">1</text>
<text x="22.9" y="131.7">3</text>
<text x="25.5" y="131.7">5</text>
<text x="28.1" y="131.7">N</text>
<text x="110.2" y="134.4" transform="rotate(-90 110.2 134.4)">U1</text>
<text x="112.9" y="134.2" transform="rotate(-90 112.9 134.2)">V1</text>
<text x="115.6" y="134.3" transform="rotate(-90 115.6 134.3)">W1</text>
<text x="118.2" y="134.4" transform="rotate(-90 118.2 134.4)">PE</text>
<text x="190.7" y="134.1" transform="rotate(-90 190.7 134.1)">U1</text>
<text x="193.4" y="133.9" transform="rotate(-90 193.4 133.9)">V1</text>
<text x="196" y="133.9" transform="rotate(-90 196 133.9)">W1</text>
<text x="198.7" y="134.1" transform="rotate(-90 198.7 134.1)">PE</text>
<text x="10.9" y="138">C 16A</text>
<text x="20.2" y="139.4">2</text>
<text x="22.9" y="139.4">4</text>
<text x="25.6" y="139.4">6</text>
<text x="28.1" y="139.4">N</text>
<text x="21.8" y="158" transform="rotate(-90 21.8 158)">L1</text>
<text x="24.4" y="158" transform="rotate(-90 24.4 158)">L2</text>
<text x="27.1" y="158" transform="rotate(-90 27.1 158)">L3</text>
<text x="29.8" y="158" transform="rotate(-90 29.8 158)">N</text>
<text x="32.4" y="158" transform="rotate(-90 32.4 158)">PE</text>
<text x="58" y="158" transform="rotate(-90 58 158)">PE</text>
<text x="60.7" y="158" transform="rotate(-90 60.7 158)">PE</text>
<text x="63.3" y="158" transform="rotate(-90 63.3 158)">PE</text>
<text x="66" y="158" transform="rotate(-90 66 158)">PE</text>
<text x="68.7" y="158" transform="rotate(-90 68.7 158)">PE</text>
<text x="110.2" y="179.6">M</text>
<text x="190.7" y="179.3">M</text>
<text x="109.9" y="182.1">3~</text>
<text x="187.7" y="185.9">U=3x</text>
<text x="190.4" y="181.8">3~</text>
<text x="196.3" y="185.9">V /</text>
<text x="201.7" y="185.9">Hz</text>
<text x="107.2" y="188.6">P=</text>
<text x="107.2" y="186.3">U=3x</text>
<text x="107.3" y="190.9">n=</text>
<text x="115.6" y="190.9">U/min</text>
<text x="115.6" y="188.6">kW /</text>
<text x="115.8" y="186.3">V /</text>
<text x="121.2" y="186.3">Hz</text>
<text x="124.7" y="188.6">A</text>
<text x="187.7" y="188.3">P=</text>
<text x="187.7" y="190.6">n=</text>
<text x="196" y="190.6">U/min</text>
<text x="196.1" y="188.3">kW /</text>
<text x="205.2" y="188.3">A</text>
<text x="48.7" y="196.6">Massebolzen M5</text>
<text x="257.2" y="202.1">Blatt</text>
<text x="265.4" y="202">3</text>
<text x="269.4" y="202.1">/ 15</text>
<text x="257.2" y="205.2">Next</text>
<text x="265.5" y="205.3">4</text>
</g>
<g font-size="1.6">
<text x="248.8" y="26.6">-F5:1</text>
<text x="248.6" y="37.3">-F5:N</text>
<text x="225.8" y="43.3">gn/ge</text>
<text x="226.6" y="46.6">d_bl 1.00 mm²</text>
<text x="230" y="43.3">1.50 mm²</text>
<text x="240" y="42.9">-XPE:PE</text>
<text x="240.2" y="46.3">-XDQ:0.4</text>
<text x="239.3" y="54.6">bl/ws 1.00 mm²</text>
<text x="250.3" y="54.2">-X0V/- 0V/-</text>
<text x="216.2" y="67.7" transform="rotate(-90 216.2 67.7)">PE</text>
<text x="216.2" y="87" transform="rotate(-90 216.2 87)">PE</text>
<text x="220.1" y="87" transform="rotate(-90 220.1 87)">1</text>
<text x="224.1" y="86.9" transform="rotate(-90 224.1 86.9)">2</text>
<text x="228.1" y="86.9" transform="rotate(-90 228.1 86.9)">3</text>
<text x="232.1" y="86.9" transform="rotate(-90 232.1 86.9)">4</text>
<text x="236.1" y="86.9" transform="rotate(-90 236.1 86.9)">5</text>
<text x="240.1" y="86.9" transform="rotate(-90 240.1 86.9)">6</text>
<text x="242.7" y="86.5" transform="rotate(-90 242.7 86.5)">-W5</text>
<text x="244.3" y="86.6" transform="rotate(-90 244.3 86.6)">10x0,75mm²</text>
<text x="256.3" y="85.5">Schirmklemme</text>
<text x="96.3" y="107.1">M1 Rechtslauf</text>
<text x="130.9" y="107.1">M1 Linkslauf</text>
<text x="122.1" y="122.8">gn/ge 1.50 mm²</text>
<text x="136.3" y="122.4">-XPE:PE</text>
<text x="213.7" y="136.1">Schirmklemme</text>
<text x="55.9" y="142.5" transform="rotate(-90 55.9 142.5)">-X2:PE PE</text>
<text x="58.5" y="143.4" transform="rotate(-90 58.5 143.4)">-XFU:PE PE</text>
<text x="61.2" y="143.3" transform="rotate(-90 61.2 143.3)">-XS2:PE PE</text>
<text x="66.5" y="141.1" transform="rotate(-90 66.5 141.1)">-T1:- PE</text>
<text x="19.6" y="147.8" transform="rotate(-90 19.6 147.8)">1.50 mm²</text>
<text x="22.3" y="147.8" transform="rotate(-90 22.3 147.8)">1.50 mm²</text>
<text x="24.9" y="147.8" transform="rotate(-90 24.9 147.8)">1.50 mm²</text>
<text x="27.6" y="149.9" transform="rotate(-90 27.6 149.9)">bl 1.50 mm²</text>
<text x="213.7" y="149.4">Schirmklemme</text>
<text x="19.6" y="150.5" transform="rotate(-90 19.6 150.5)">sw</text>
<text x="22.3" y="150.5" transform="rotate(-90 22.3 150.5)">sw</text>
<text x="24.9" y="150.5" transform="rotate(-90 24.9 150.5)">sw</text>
<text x="55.9" y="153.9" transform="rotate(-90 55.9 153.9)">gn/ge 1.50 mm²</text>
<text x="58.5" y="153.9" transform="rotate(-90 58.5 153.9)">gn/ge 1.50 mm²</text>
<text x="61.2" y="153.9" transform="rotate(-90 61.2 153.9)">gn/ge 1.50 mm²</text>
<text x="63.8" y="153.9" transform="rotate(-90 63.8 153.9)">gn/ge 1.50 mm²</text>
<text x="66.5" y="153.9" transform="rotate(-90 66.5 153.9)">gn/ge 1.50 mm²</text>
<text x="107.7" y="152.5" transform="rotate(-90 107.7 152.5)">1</text>
<text x="110.4" y="152.4" transform="rotate(-90 110.4 152.4)">2</text>
<text x="113.1" y="152.4" transform="rotate(-90 113.1 152.4)">3</text>
<text x="115.7" y="152.4" transform="rotate(-90 115.7 152.4)">ge/gn</text>
<text x="118.4" y="152.1" transform="rotate(-90 118.4 152.1)">-W2</text>
<text x="119.9" y="152.1" transform="rotate(-90 119.9 152.1)">4x1.5mm²</text>
<text x="188.2" y="152.1" transform="rotate(-90 188.2 152.1)">1</text>
<text x="190.9" y="152.1" transform="rotate(-90 190.9 152.1)">2</text>
<text x="193.6" y="152.1" transform="rotate(-90 193.6 152.1)">3</text>
<text x="196.2" y="152.1" transform="rotate(-90 196.2 152.1)">ge/gn</text>
<text x="198.8" y="151.7" transform="rotate(-90 198.8 151.7)">-W3</text>
<text x="200.4" y="151.7" transform="rotate(-90 200.4 151.7)">4x1.5mm²</text>
<text x="21.9" y="167.9" transform="rotate(-90 21.9 167.9)">bn</text>
<text x="24.6" y="167.7" transform="rotate(-90 24.6 167.7)">gr</text>
<text x="27.3" y="167.6" transform="rotate(-90 27.3 167.6)">bl</text>
<text x="29.9" y="167.5" transform="rotate(-90 29.9 167.5)">ge/gn</text>
<text x="32.6" y="167.7" transform="rotate(-90 32.6 167.7)">-W1</text>
<text x="34.1" y="167.7" transform="rotate(-90 34.1 167.7)">5x1.5mm²</text>
<text x="55.9" y="166" transform="rotate(-90 55.9 166)">6.00 mm²</text>
<text x="19.3" y="168.1" transform="rotate(-90 19.3 168.1)">sw</text>
<text x="55.9" y="170.2" transform="rotate(-90 55.9 170.2)">gn/ge</text>
<text x="58.5" y="170.2" transform="rotate(-90 58.5 170.2)">gn/ge 1.50 mm²</text>
<text x="61.2" y="170.2" transform="rotate(-90 61.2 170.2)">gn/ge 1.50 mm²</text>
<text x="63.8" y="170.2" transform="rotate(-90 63.8 170.2)">gn/ge 1.50 mm²</text>
<text x="203.1" y="170.6">Metall Verschraubung</text>
<text x="203.6" y="172.6">mit Schirmanschluss</text>
<text x="19.6" y="178.7" transform="rotate(-90 19.6 178.7)">L1</text>
<text x="22.3" y="178.7" transform="rotate(-90 22.3 178.7)">L2</text>
<text x="24.9" y="178.7" transform="rotate(-90 24.9 178.7)">L3</text>
<text x="27.6" y="178.7" transform="rotate(-90 27.6 178.7)">N</text>
<text x="30.3" y="178.7" transform="rotate(-90 30.3 178.7)">PE</text>
<text x="52.8" y="193.5">Montageplatte</text>
</g>
<g font-size="1.6" fill="#4848ff">
<text x="256.3" y="26.6">L1</text>
<text x="256.7" y="37.3">N</text>
<text x="247.4" y="46.3">24V/+ Freigabe FU</text>
<text x="255.9" y="42.9">PE</text>
<text x="244.6" y="71.5">PE</text>
<text x="143.5" y="122.4">PE</text>
<text x="199.4" y="124.1">PE</text>
<text x="200.8" y="138.1">PE</text>
<text x="200.8" y="160.7">PE</text>
<text x="60.5" y="180.7" transform="rotate(-90 60.5 180.7)">PE</text>
<text x="63.2" y="180.7" transform="rotate(-90 63.2 180.7)">PE -XTP:PE</text>
<text x="65.8" y="180.7" transform="rotate(-90 65.8 180.7)">PE -K1:GND</text>
</g>
<text font-size="1.5" x="63.8" y="143.3" transform="rotate(-90 63.8 143.3)">-T1:PE PE</text>
<g font-size="1.3">
<text x="108.7" y="169.6">U1</text>
<text x="111.4" y="169.6">V1 W1</text>
<text x="116.6" y="169.6">PE</text>
<text x="189.1" y="169.3">U1</text>
<text x="191.9" y="169.3">V1</text>
<text x="194.5" y="169.3">W1</text>
<text x="197.1" y="169.3">PE</text>
<text x="108.8" y="175">W2 U2</text>
<text x="114" y="175">V2</text>
<text x="189.2" y="174.6">W2 U2</text>
<text x="194.5" y="174.6">V2</text>
</g>
</svg>
